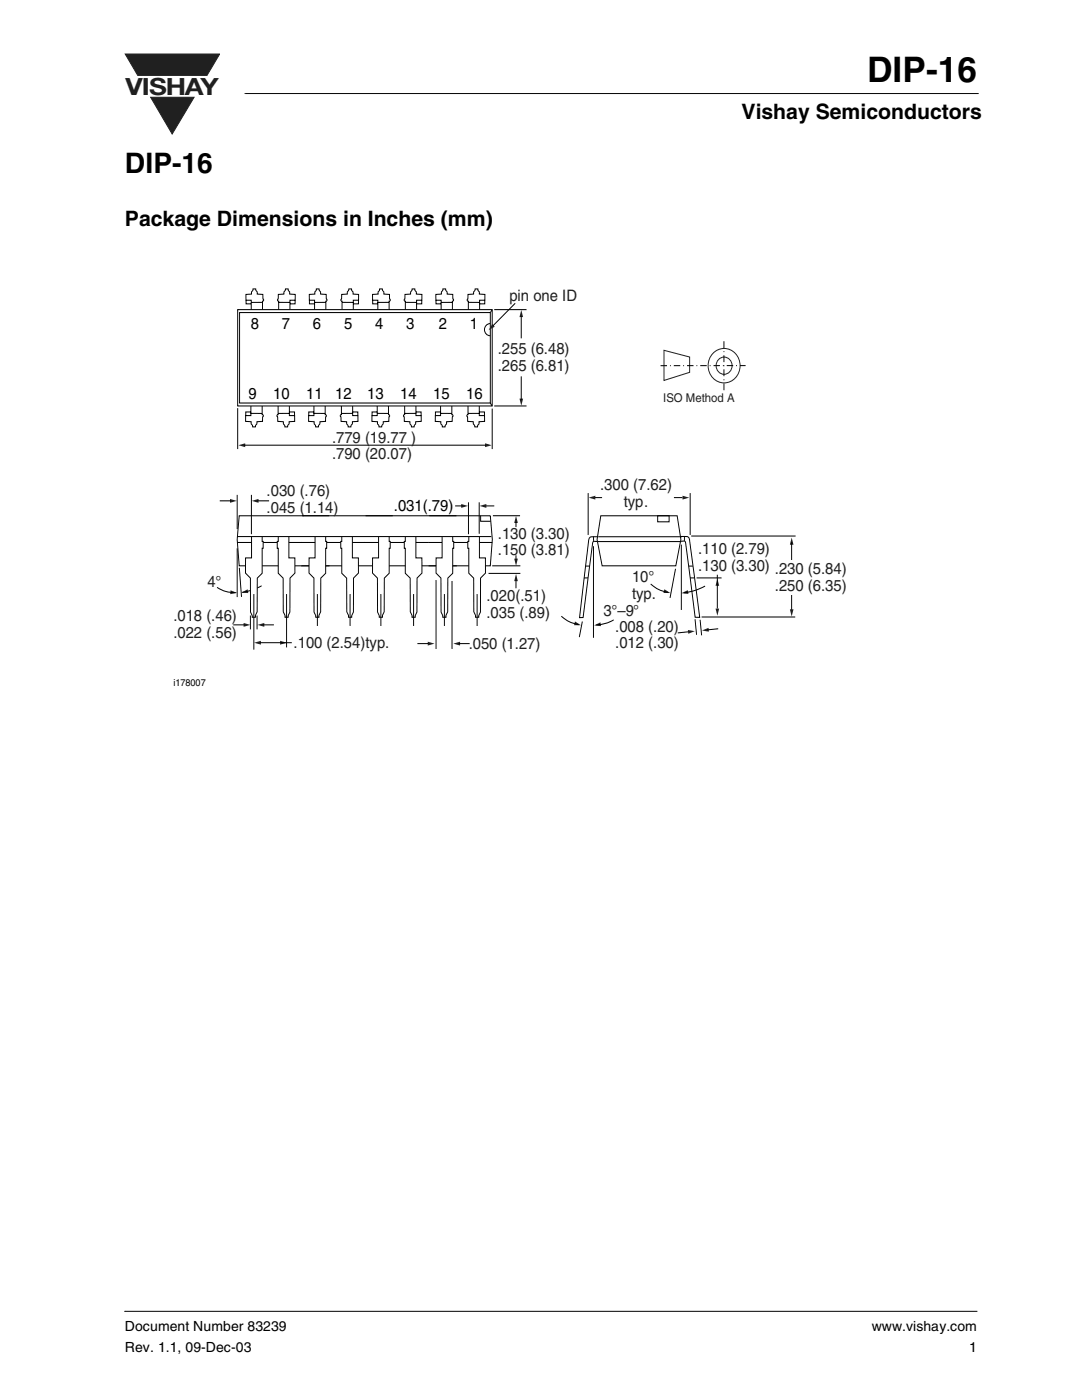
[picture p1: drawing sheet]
<svg xmlns="http://www.w3.org/2000/svg" width="216mm" height="279mm" viewBox="0 0 216 279" stroke-linecap="round" stroke-linejoin="round" font-family="sans-serif">
<path d="M25 10.8h18.8l-2.5 4.2h-13.8z" fill="#231f20"/>
<path d="M25 10.8h18.8l-2.5 4.2h-13.8z" fill="none" stroke="#231f20" stroke-width=".2"/>
<path d="M30.1 19.4h8.6l-4.3 7.3z" fill="#231f20"/>
<path d="M30.1 19.4h8.6l-4.3 7.3z" fill="none" stroke="#231f20" stroke-width=".2"/>
<path d="M48.9 18.6v.2M48.9 18.7h146.4M24.9 261.6v.2M24.9 261.7h170.1" fill="none" stroke="#000" stroke-width=".2"/>
<path d="M24.9 48.7h158.1v96h-158.1z" fill="#fff"/>
<g fill="none" stroke="#000" stroke-width=".2">
<path d="M49.1 60v.6h1M58.9 60v.6h-1M61.7 60v.6h1M71.5 60v.6h-1M74.4 60v.6h1M84.2 60v.6h-1M87 60v.6h1M96.7 60v.6h-1M47.4 61.8l.4 .6M50.1 62v-2.1h-1v-1.1l1.1-.1v-.4l.2-.3 .1-.3h.5l.1 .3 .2 .3v.4l1.1 .1 .1 .7 .1 .3v.2l-.2 .1v1.9M52.4 60.3l-2.3 .1M55.6 62v-1.9l-.2-.3 .1-.3v-.7l1.2-.1v-.4l.2-.3 .1-.3h.5v.3l.3 .3v.4l1.1 .1v1.1h-1v2.1"/>
<path d="M55.6 60.3l2.3 .1M62.8 62v-2.1h-1.1v-1.1l1.1-.1v-.4l.3-.3v-.3h.6v.3l.3 .3v.4l1.1 .1v.7l.2 .3-.3 .3v1.9M65 60.3l-2.3 .1M68.3 62v-1.9l-.3-.1v-.2l.2-.3v-.7l1.1-.1v-.4l.3-.3v-.3h.5l.1 .3 .2 .3v.4l1.2 .1-.1 1.1h-1v2.1M68.3 60.3l2.2 .1M75.4 62v-2.1h-1.1v-1.1l1.1-.1v-.4l.3-.3v-.3h.6v.3l.3 .3v.4l1.1 .1v.7l.2 .3-.3 .3v1.9M77.6 60.3l-2.3 .1M80.9 62v-1.9l-.3-.3 .2-.3v-.7l1.1-.1v-.4l.3-.3v-.3h.6v.3l.3 .3v.4l1.1 .1v1.1h-1.1v2.1M80.9 60.3l2.3 .1M88 62v-2.1h-1v-1.1l1.1-.1v-.4l.2-.3 .1-.3h.5l.1 .3 .2 .3v.4l1.1 .1 .1 .7 .1 .3v.2l-.2 .1v1.9M90.3 60.3l-2.3 .1M93.5 62v-1.9l-.3-.1v-.2l.2-.3v-.7l1.1-.1v-.4l.3-.3v-.3h.6v.3l.2 .3v.4l1.2 .1-.1 1.1h-1v2.1"/>
<path d="M93.5 60.3l2.3 .1M98.6 61.8h6.5M47.4 81.4v8.2M47.8 80.4l-.4 .6M50 82.5h2.3M50 82.2h-1v.7M50.1 80.8v2.1h-1.1v1.2l1.1 .1v.4l.3 .3v.3h.6v-.3l.3-.3v-.4l1.1-.1v-.8l.1-.2v-.2l-.2-.2v-1.9M55.5 80.8v1.9l-.2 .2v.2l.1 .2v.8l1.1 .1v.4l.3 .3v.3h.6v-.3l.3-.3v-.4l1.1-.1v-1.2h-1.1v-2.1M57.8 82.2h1v.7M57.8 82.5h-2.3M62.6 82.5h2.3M62.6 82.2h-1v.7"/>
<path d="M62.6 80.8v2.1h-1v1.2l1.1 .1v.4l.3 .3v.3h.5l.1-.3 .2-.3v-.4l1.2-.1v-.8l.1-.2-.2-.4v-1.9M68.1 80.8v1.9l-.2 .2v.2l.1 .2 .1 .8 1.1 .1v.4l.2 .3 .1 .3h.5l.1-.3 .2-.3v-.4l1.1-.1v-1.2h-1v-2.1M70.4 82.2h1v.7M70.4 82.5h-2.3M75.2 82.5h2.3M75.2 82.2h-1v.7M75.3 80.8v2.1h-1.1v1.2l1.1 .1v.4l.3 .3v.3h.6v-.3l.3-.3v-.4l1.1-.1v-.8l.1-.2v-.2l-.2-.2v-1.9M80.7 80.8v1.9l-.2 .4 .2 .2v.8l1.1 .1v.4l.3 .3v.3h.5l.1-.3 .2-.3v-.4l1.2-.1-.1-1.2h-1v-2.1M83 82.2h1v.7M83 82.5h-2.2M87.9 82.5h2.2M87.9 82.2h-1v.7"/>
<path d="M87.9 80.8v2.1h-1v1.2l1.1 .1v.4l.2 .3 .1 .3h.5v-.3l.3-.3v-.4l1.1-.1v-.8l.2-.2-.2-.4v-1.9M93.4 80.8v1.9l-.2 .4 .1 .2v.8l1.1 .1v.4l.3 .3v.3h.6v-.3l.3-.3v-.4l1.1-.1v-1.2h-1.1v-2.1M95.7 82.2h1v.7M95.7 82.5h-2.3M98.6 81h6.5M47.7 102.9h50.1l.4 4.8-.4 5.2h-50.1l-.4-5.2z"/>
</g>
<g fill="#231f20">
<path d="M96.8 88.5l1.3 .4-1.3 .3z"/>
<path d="M47.6 88.9l1.3-.4v.7z"/>
</g>
<path d="M48.7 88.8h48.3" fill="none" stroke="#000" stroke-width=".2"/>
<g fill="#231f20">
<path d="M55.9 127.9l1.3 .4-1.3 .4z"/>
<path d="M50.7 128.3l1.4-.4v.8z"/>
</g>
<path d="M51.9 128.3h6.3" fill="none" stroke="#000" stroke-width=".2"/>
<g fill="#231f20">
<path d="M48.6 124.3l1.4 .4-1.4 .4z"/>
<path d="M51.4 124.7l1.3-.4v.8z"/>
</g>
<path d="M46.5 124.7h2.2M52.4 124.7h2.3" fill="none" stroke="#000" stroke-width=".2"/>
<path d="M45.9 99.6l1.3 .4-1.3 .3z" fill="#231f20"/>
<path d="M43.8 100h2.3" fill="none" stroke="#000" stroke-width=".2"/>
<path d="M50.2 100l1.4-.4v.7z" fill="#231f20"/>
<path d="M51.4 100h2.3" fill="none" stroke="#000" stroke-width=".2"/>
<g fill="#231f20">
<path d="M46 117.8l1.3 .5-1.4 .3z"/>
<path d="M48.2 118.3l1.2-.7 .1 .8z"/>
<path d="M132.6 117.6l1.2 .8-1.4-.1z"/>
<path d="M136 118.4l1.2-.6 .2 .7z"/>
<path d="M136.2 98.9l1.3 .4-1.3 .4z"/>
</g>
<path d="M118.7 99.3h17.5" fill="none" stroke="#000" stroke-width=".2"/>
<g fill="#231f20">
<path d="M117.4 99.3l1.4-.4v.8z"/>
<path d="M143.1 115.5l.4 1.4h-.7z"/>
</g>
<path d="M143.1 114.7v6.7" fill="none" stroke="#000" stroke-width=".2"/>
<g fill="#231f20">
<path d="M142.8 121.5h.7l-.4 1.4z"/>
<path d="M104 61.8l.4 1.5h-.7z"/>
</g>
<path d="M104 63.1v4.4" fill="none" stroke="#000" stroke-width=".2"/>
<path d="M103.7 79.6h.7l-.4 1.4z" fill="#231f20"/>
<g fill="none" stroke="#000" stroke-width=".2">
<path d="M104 75.1v4.7M47.3 98.8v6.8M50.2 98.8v7.8M117.4 98.4v8.4M137.7 98.4v8.4M43.3 117.2l1.8 .8 1.9 .3M47.3 109.4v9.8M47.4 108.3h12.7M47.8 113.3l.4 5.8M60.1 112.9h5.6M60.3 102.9h5.4M119.2 107.1h-.6a.85 .85 0 0 0-.9 .2 .85 .85 0 0 0-.3 .8l-1.8 15.2 .8-.1 1.8-14.8a.65 .65 0 0 1 .9-.4"/>
<path d="M119.3 108.1h16.7M119.4 107.1h16.7M119.9 102.9h15.2l.8 4.8-1 5.2h-14.8l-1-5.2zM129.8 116.6l1.6 1.1 1.9 .5M131.2 102.9h2.3v1.2h-2.3zM134.8 113.5l-1.1 5.8M135.9 107.1h.6a.85 .85 0 0 1 .9 .1 .85 .85 0 0 1 .2 .9l2 15.1h-.9l-1.9-14.9a.65 .65 0 0 0-.9-.3M136 108.7v13M140.7 117l-1.8 .8-2.5 .5"/>
</g>
<g fill="#231f20">
<path d="M114.7 124l1.2 .8h-1.4z"/>
<path d="M118.5 124.8l1.3-.6 .1 .8z"/>
</g>
<path d="M50 122.8v2.8M51.3 122.8v2.8M112 123l1.6 1.1 1.9 .6M122.5 123.7l-1.6 .7-1.9 .3" fill="none" stroke="#000" stroke-width=".2"/>
<g fill="#231f20">
<path d="M137.3 125.7l1.3 .3-1.3 .5z"/>
<path d="M140.1 125.8l1.3-.5v.8z"/>
</g>
<g fill="none" stroke="#000" stroke-width=".2">
<path d="M98.2 81.5v8.1M116.5 115.3h.8M116.8 113h.8M118.4 109v18.3M137.4 113h.9M137.7 115.3h.8M139 115.3h5M116.2 124l-.6 3.1M137.4 126.1l-2.2 .2M138.7 123.6l.3 3.1M139.7 123.7l.3 3.1M140 123.1h18.7"/>
<path d="M143.3 125.5l-2.2 .2"/>
</g>
<path d="M47.4 61.8h50.8v19.2h-50.8z" fill="#fff" stroke="#000" stroke-width=".2"/>
<path d="M47.8 62.4h50v18h-50zM97.8 64.6a1.21 1.21 0 0 0-1.1 1.2 1.21 1.21 0 0 0 1.1 1.2M98.2 61.8l-.4 .6M97.8 80.4l.4 .6" fill="none" stroke="#000" stroke-width=".2"/>
<path d="M98.2 64.6l.5 .6-1.2 .7z" fill="#231f20"/>
<path d="M102.8 60.5l-4.5 4.6M52.2 116.9l-2 .9-1.9 .4M60 108.3h25.5M73 102.9h5.4M85.5 112.9h5.6M85.7 102.9h5.4" fill="none" stroke="#000" stroke-width=".2"/>
<path d="M103 114.6l.3 1.4h-.7z" fill="#231f20"/>
<path d="M103 115.8v1.6" fill="none" stroke="#000" stroke-width=".2"/>
<path d="M103 102.9l.3 1.5h-.7z" fill="#231f20"/>
<path d="M103 104.2v1" fill="none" stroke="#000" stroke-width=".2"/>
<path d="M102.6 111.5h.7l-.3 1.4z" fill="#231f20"/>
<path d="M85.4 108.3h12.8M88.8 112.4v1.8M95.9 102.9v1.1h2M97.5 114.4h6.3M98.2 112.9h5.6M98.3 102.9h5.5M103 110.8v.9M118.4 107.1v.8M136.6 107.1v.8" fill="none" stroke="#000" stroke-width=".2"/>
<path d="M93.5 107.1h2.2v4.2h1.2v3.1l-1 1v6.8l-.4 .6v.4h-.6v-.4l-.4-.7v-6.7l-1-1v-5h-.2v-1.3h.2z" fill="#fff" stroke="#000" stroke-width=".2"/>
<path d="M95.2 118.6v6.3" fill="none" stroke="#000" stroke-width=".2"/>
<path d="M88.2 107.1h2.1v1h.2v1.3h-.2v5l-.9 1-.1 6.7-.3 .7v.4h-.6l-.1-.4-.3-.6v-6.8l-1-1v-3.1h1.2z" fill="#fff" stroke="#000" stroke-width=".2"/>
<path d="M88.7 118.6v6.3" fill="none" stroke="#000" stroke-width=".2"/>
<path d="M80.9 107.1h2.1v4.2h1.2v3.1l-1 1v6.8l-.3 .6v.4h-.7v-.4l-.3-.7-.1-6.7-.9-1v-5h-.2v-1.3h.2z" fill="#fff" stroke="#000" stroke-width=".2"/>
<path d="M82.5 118.6v6.3" fill="none" stroke="#000" stroke-width=".2"/>
<path d="M75.5 107.1h2.2v1h.2v1.3h-.2v5l-1 1v6.7l-.4 .7v.4h-.6v-.4l-.4-.6v-6.8l-1-1v-3.1h1.2z" fill="#fff" stroke="#000" stroke-width=".2"/>
<path d="M76 118.6v6.3" fill="none" stroke="#000" stroke-width=".2"/>
<path d="M68.2 107.1h2.1v4.2h1.2v3.1l-1 1v6.8l-.3 .6v.4h-.7v-.4l-.3-.7v-6.7l-1-1v-5h-.2v-1.3h.2z" fill="#fff" stroke="#000" stroke-width=".2"/>
<path d="M69.9 118.6v6.3" fill="none" stroke="#000" stroke-width=".2"/>
<path d="M62.9 107.1h2.1v1h.2v1.3h-.2v5l-1 1v6.7l-.4 .7v.4h-.6v-.4l-.3-.6-.1-6.8-.9-1v-3.1h1.2z" fill="#fff" stroke="#000" stroke-width=".2"/>
<path d="M63.3 118.6v6.3" fill="none" stroke="#000" stroke-width=".2"/>
<path d="M55.5 107.1h2.1v4.2h1.2v3.1l-.9 1-.1 6.8-.3 1h-.6v-.4l-.4-.7v-6.7l-1-1v-5h-.2v-1.3h.2z" fill="#fff" stroke="#000" stroke-width=".2"/>
<path d="M57.2 118.6v10.6" fill="none" stroke="#000" stroke-width=".2"/>
<path d="M50.2 107.1h2.1v1h.2v1.3h-.2v5l-1 1v6.7l-.3 .7v.4h-.7v-.4l-.3-.6v-6.8l-1-1v-3.1h1.2z" fill="#fff" stroke="#000" stroke-width=".2"/>
<path d="M47.4 107.1h50.6M50.7 118.6v11M93.5 100.3v6.3M95.6 100.2v6.3" fill="none" stroke="#000" stroke-width=".2"/>
<path d="M92 100.6l1.4 .4-1.4 .4z" fill="#231f20"/>
<path d="M90.8 101h1.4" fill="none" stroke="#000" stroke-width=".2"/>
<path d="M95.7 101l1.3-.4v.8z" fill="#231f20"/>
<path d="M97 101h1.6M137.9 107h20.9" fill="none" stroke="#000" stroke-width=".2"/>
<path d="M158 107.3l.3 1.4h-.7z" fill="#231f20"/>
<path d="M158 108.2v13.7" fill="none" stroke="#000" stroke-width=".2"/>
<path d="M157.6 121.6h.7l-.3 1.4z" fill="#231f20"/>
<g fill="#fff">
<path d="M120.1 98.9h14.3l.2 .9h-14.5z"/>
<path d="M157.4 111.8h1v7h-1z"/>
</g>
<path d="M87 115.8v13.7M90.2 115.9v13.6" fill="none" stroke="#000" stroke-width=".2"/>
<g fill="#231f20">
<path d="M85.4 128.1l1.3 .4-1.3 .3z"/>
<path d="M90.5 128.5l1.3-.4v.7z"/>
</g>
<path d="M83.3 128.4h2.2M91.5 128.4h2.2" fill="none" stroke="#000" stroke-width=".2"/>
<g fill="#fff" stroke="#231f20" stroke-width=".2">
<path d="M132.5 69.9l5.1 1.4v3l-5.1 1.6z"/>
<path d="M142.2 70.5a3.2 3.2 0 0 1 3.9-.5 3.2 3.2 0 0 1 1.5 3.7 3.2 3.2 0 0 1-3.5 2.7 3.2 3.2 0 0 1-2.8-3.4 3.6 3.6 0 0 1 .9-2.5z"/>
<path d="M143.4 71.8a1.63 1.63 0 0 1 2.2 0 1.63 1.63 0 0 1 0 2.3 1.63 1.63 0 0 1-2.2 .1 1.81 1.81 0 0 1 0-2.4z"/>
</g>
<g fill="#fff" stroke="#000" stroke-width=".2" stroke-dasharray="1.3 .6 .2 .6" stroke-linecap="butt">
<path d="M131.8 73h17z"/>
<path d="M144.5 67.8v10.1z"/>
</g>
<text font-size="7" x="173" y="16.4">DIP-16</text>
<text font-size="5.6" x="24.9" y="34.5">DIP-16</text>
<text font-size="4.7" fill="#231f20" x="25.1" y="18.9">VISHAY</text>
<g font-size="4.2">
<text x="148" y="23.7">Vishay Semiconductors</text>
<text x="24.9" y="45.1">Package Dimensions in Inches (mm)</text>
</g>
<g font-size="3.2">
<text x="50" y="65.6">8</text>
<text x="56.2" y="65.6">7</text>
<text x="62.5" y="65.6">6</text>
<text x="68.7" y="65.6">5</text>
<text x="74.9" y="65.6">4</text>
<text x="81.1" y="65.6">3</text>
<text x="87.5" y="65.6">2</text>
<text x="93.8" y="65.6">1</text>
<text x="49.6" y="79.6">9</text>
<text x="54.5" y="79.6">10</text>
<text x="61.1" y="79.6">11</text>
<text x="66.9" y="79.6">12</text>
<text x="73.3" y="79.6">13</text>
<text x="79.9" y="79.6">14</text>
<text x="86.5" y="79.6">15</text>
<text x="93.1" y="79.6">16</text>
<text x="78.6" y="102">.031(.79)</text>
</g>
<g font-size="3.2" fill="#231f20">
<text x="101.6" y="60.1">pin one ID</text>
<text x="99.3" y="70.6">.255 (6.48)</text>
<text x="99.3" y="74">.265 (6.81)</text>
<text x="66.2" y="88.3">.779 (19.77 )</text>
<text x="66.2" y="91.7">.790 (20.07)</text>
<text x="53.2" y="98.9">.030 (.76)</text>
<text x="119.8" y="97.9">.300 (7.62)</text>
<text x="124.4" y="101.2">typ.</text>
<text x="53.2" y="102.3">.045 (1.14)</text>
<text x="99.4" y="107.5">.130 (3.30)</text>
<text x="99.4" y="110.9">.150 (3.81)</text>
<text x="139.3" y="110.5">.110 (2.79)</text>
<text x="139.3" y="113.9">.130 (3.30) .230 (5.84)</text>
<text x="41.4" y="117.2">4°</text>
<text x="126.1" y="116.1">10°</text>
<text x="126.1" y="119.4">typ.</text>
<text x="154.6" y="117.9">.250 (6.35)</text>
<text x="34.6" y="124">.018 (.46)</text>
<text x="97.1" y="120">.020(.51)</text>
<text x="97.1" y="123.4">.035 (.89)</text>
<text x="120.4" y="122.9">3°–9°</text>
<text x="34.6" y="127.4">.022 (.56)</text>
<text x="58.6" y="129.2">.100 (2.54)typ.</text>
<text x="93.5" y="129.5">.050 (1.27)</text>
<text x="122.8" y="126">.008 (.20)</text>
<text x="122.8" y="129.4">.012 (.30)</text>
</g>
<g font-size="2.8">
<text x="24.9" y="265.6">Document Number 83239</text>
<text x="24.9" y="269.8">Rev. 1.1, 09-Dec-03</text>
<text x="173.9" y="265.6">www.vishay.com</text>
<text x="193.4" y="269.8">1</text>
</g>
<text font-size="2.4" fill="#231f20" x="132.3" y="80.2">ISO Method A</text>
<text font-size="1.9" x="34.6" y="136.9">i178007</text>
</svg>
